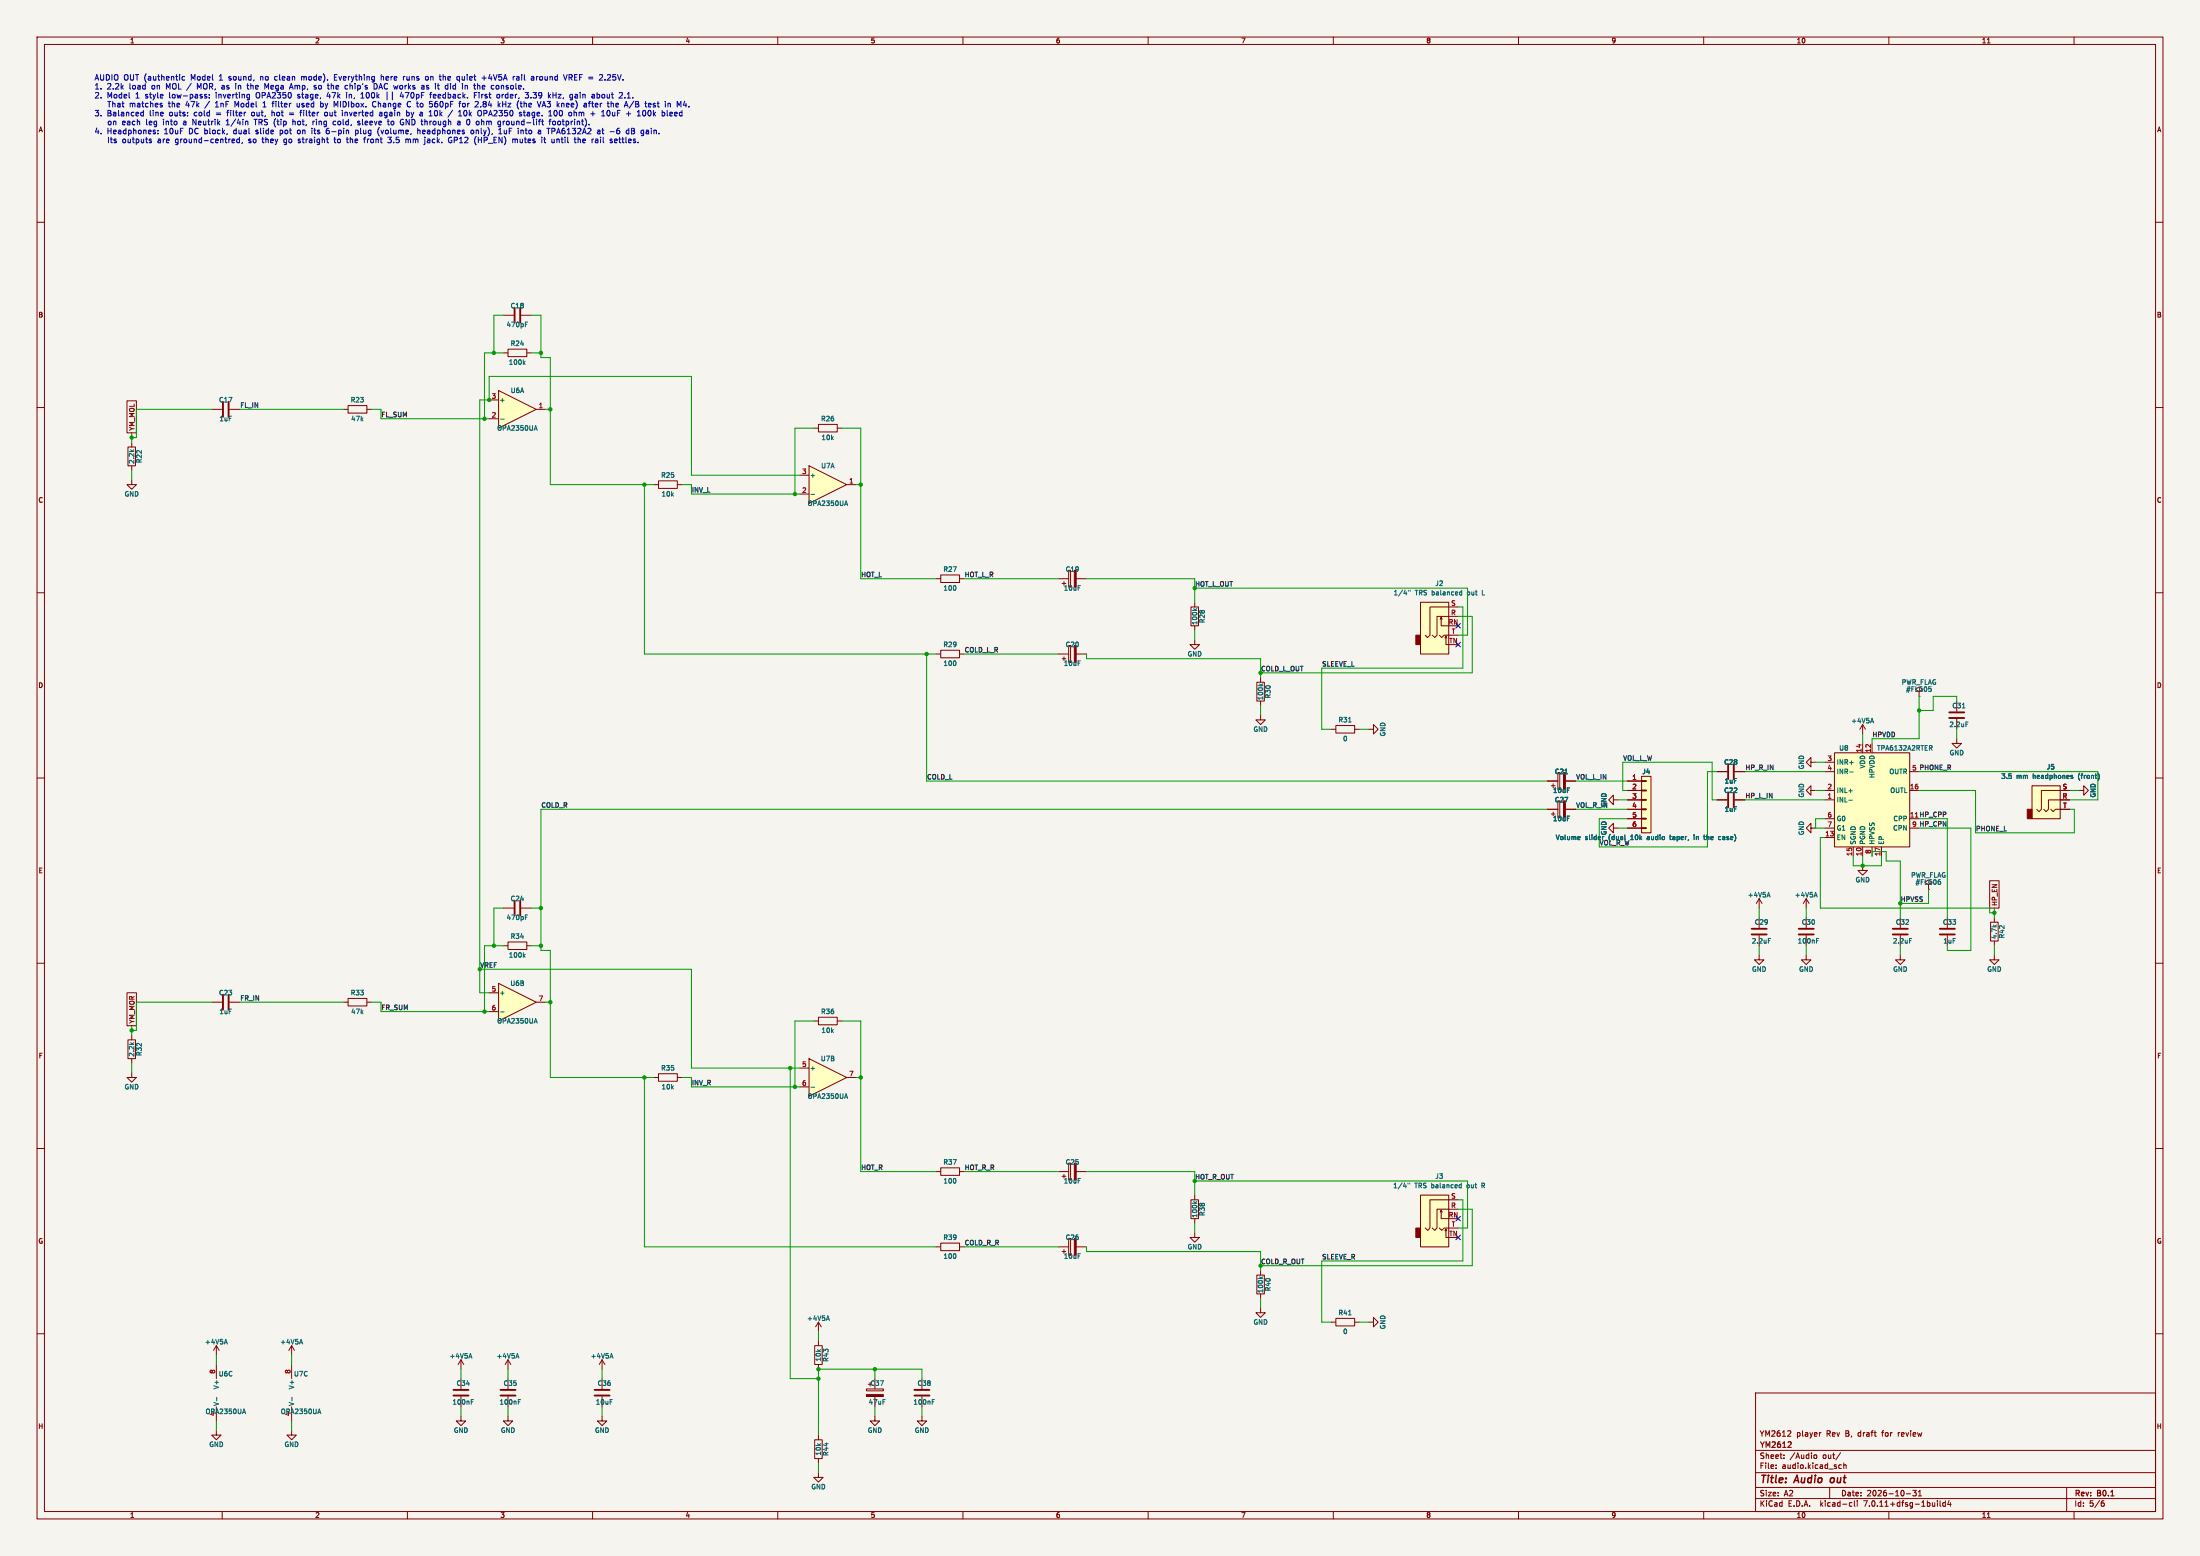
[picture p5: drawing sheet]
<svg xmlns="http://www.w3.org/2000/svg" width="594mm" height="420mm" viewBox="0 0 594 420" stroke-linecap="round" stroke-linejoin="round" font-family="sans-serif">
<path d="M0 0h594v420h-594z" fill="#f5f4ef" stroke="#f5f4ef" stroke-width=".27"/>
<g fill="none" stroke="#840000" stroke-width=".27">
<path d="M10 10h574v400h-574zM12 12h570v396h-570zM60 10v2M110 10v2M160 10v2M210 10v2M260 10v2M310 10v2M360 10v2M410 10v2M460 10v2M510 10v2"/>
<path d="M536.6 11.6h.7M560 10v2M10 60h2M582 60h2M10 110h2M582 110h2M10 160h2M582 160h2M10 210h2M582 210h2M10 260h2M475 247.7v2.7"/>
<path d="M475 252.5v2.8M582 260h2M10 310h2M582 310h2M10 360h2M474 376h108v32h-108zM582 360h2M474 397.5h108M474 391.5h108M479.5 396.2v.2M479.5 395.4v.2M481.7 393.5v.2"/>
<path d="M481.7 392.7v.2M483.4 386.2l.1 .6-.9 .9h.9M489.7 393l.3-.3 .5 .3-.1 .6-.4 .1-.3-.3M491.7 386.7h-.3M496.6 396.3h.6M496.6 395.4h.6M497 392.1l-1.3 1.9M497.8 395.5l.6-.1 .1 1M497.8 394.9v1.5M60 408v2M110 408v2M160 408v2"/>
<path d="M210 408v2M260 408v2M310 408v2M360 408v2M410 408v2M460 408v2M474 404.5h108M474 401.5h108M494 401.5v3M499.6 405.6h.4M500 406.5l-.4 .1M500.7 405.1v1.3l.2 .2"/>
<path d="M501.5 405.1v.1M501.5 405.6v1M510 408v2M514.7 403.2h1.2M516.5 402.3h.9l-.5 .5 .4 .2v.6l-.2 .2-.6-.2M518 403.8h.8M518 402.7l.4-.4v1.5M523.1 405.1v.1M523.1 405.6v1M523.8 405.1v1.3l.2 .2M525.2 405.6h-.4l-.3 .3 .2 .6h.5M525.2 405.1v1.5"/>
<path d="M526.2 405l-.3 1.1h.9M526.6 405.6v1M536.6 409.6h.7M558 401.5v6.5M560 408v2M567.6 405.6l.6 .3-.1 .5-.5 .2M568 405.1h-.4"/>
</g>
<path d="M494.4 399.1l-.2 .7 .3 .4" fill="none" stroke="#840000" stroke-width=".4"/>
<path d="M483.3 389.2l.3 .3v.3l-.9 .9h.9" fill="none" stroke="#840000" stroke-width=".3"/>
<path d="M472.9 252.2h4.1M472.9 250.7h4.1" fill="none" stroke="#840000" stroke-width=".51"/>
<path d="M477.5 253.3h.6" fill="none" stroke="#006464" stroke-width=".27"/>
<path d="M134.6 265.4l10.2 5.1-10.2 5.1z" fill="#ffffc2"/>
<path d="M132.1 268h2.5M132.1 273.1h2.5M134.6 265.4l10.2 5.1-10.2 5.1zM144.8 270.5h2.5M219.7 275.6h1.3M221 274.6h5.1v2h-5.1zM226.1 275.6h1.2" fill="none" stroke="#840000" stroke-width=".27"/>
<path d="M135.1 273.1h1M144.3 275.8h.6M144.6 274.9l.5 1.3" fill="none" stroke="#006464" stroke-width=".27"/>
<path d="M218.4 285.8l10.2 5-10.2 5.1z" fill="#ffffc2"/>
<g fill="none" stroke="#840000" stroke-width=".27">
<path d="M219.7 115.6h1.3M221 114.6h5.1v2h-5.1zM226.1 115.6h1.2M502.9 195.6v2.5M502.9 195.6l-.7 1.3M502.9 195.6l.8 1.3M518.2 186.7l1-.6-1-.7-1.1 .7 1.1 .6v1.3M518.2 188h.1M528.3 199.4v1.3h1.3l-1.3 1.2-1.3-1.2h1.3M528.3 189.2v2.8M528.3 194.1v2.8M488.9 205.7v-1.2l-1.2 1.2 1.2 1.3v-1.3h1.3"/>
<path d="M488.9 213.4v-1.3l-1.2 1.3 1.2 1.2v-1.2h1.3M492.8 215.9h2.5M492.8 213.4h2.5M492.8 205.7h2.5M492.8 208.3h2.5M495.3 203.2h20.3v25.4h-20.3zM502.9 200.7v2.5M505.5 200.7v2.5M515.6 213.4h2.6M515.6 208.3h2.6M548.6 212.1h7.7v8.9h-7.7zM553.7 218.4l.7 .7 .6-.7h3.8"/>
<path d="M558.8 215.9h-5.7v2.5l-.7 .7-.6-.7M558.8 213.4h-7.6v5l-.7 .7-.6-.7M561.3 213.4h1.3v-1.3l1.3 1.3-1.3 1.2v-1.2M488.9 223.5v-1.2l-1.2 1.2 1.2 1.3v-1.3h1.3M492.8 226.1h2.5M492.8 221h2.5M492.8 223.5h2.5M500.4 228.6v2.5M502.9 228.6v2.5M505.5 228.6v2.5M508 228.6v2.5M515.6 223.5h2.6"/>
<path d="M135.9 255.3h1.3M137.2 254.3h5v2h-5zM142.2 255.3h1.3M475 257.8v1.3h1.2l-1.2 1.3-1.3-1.3h1.3M487.7 257.8v1.3h1.2l-1.2 1.3-1.3-1.3h1.3M487.7 242.6l-.8 1.2M487.7 242.6v2.5M487.7 247.7v2.7M487.7 252.5v2.8M487.7 242.6l.7 1.2M35.6 279.4v1.3M57.1 270.5h2.8"/>
<path d="M62 270.5h2.8M34.5 280.7h2.1v5.1h-2.1zM35.6 289.6v1.2h1.2l-1.2 1.3-1.3-1.3h1.3M35.6 285.8v1.2M176.5 290.8h1.3M177.8 289.8h5.1v2h-5.1zM182.9 290.8h1.2M215.9 288.3h2.5M215.9 293.4h2.5M218.4 285.8l10.2 5-10.2 5.1zM228.6 290.8h2.5M162.6 367l-.8 1.3"/>
<path d="M162.6 367v2.6M162.6 367l.7 1.3"/>
</g>
<g fill="none" stroke="#006464" stroke-width=".27">
<path d="M505.2 194.8h.6M505.5 193.9l.4 1.2M521.4 186v.5M529.8 191.1h.8M530.8 194.9h.6M499.2 216h.9M499.4 208.4h1M521.2 201.9l.5 .6M521.5 201.3v.5M559.2 209.6l.5 .3-.4 .2M559.2 209.3h.4M566.5 208.7a1.49 1.49 0 0 1 0 1.9"/>
<path d="M141.4 257.9l.4 .5M141.8 257.5l-.5 .5M489.9 241.8h.6M490.2 240.9l.4 1.2M490.5 253.9h.4M490.5 253.3h.6M219 293.5h.9M228.1 296.1h.7M228.4 295.2l.5 1.3M164.8 366.2h.6M165.1 365.3l.4 1.3"/>
</g>
<path d="M526.3 193.8h4.1M526.3 192.3h4.1M485.6 252.2h4.1M485.6 250.7h4.1M60.2 268.5v4M61.7 268.5v4" fill="none" stroke="#840000" stroke-width=".51"/>
<g fill="#ffffc2" stroke="#ffffc2" stroke-width=".27">
<path d="M548.6 212.1h7.7v8.9h-7.7z"/>
<path d="M495.3 203.2h20.3v25.4h-20.3z"/>
</g>
<path d="M547.4 218.4h1.2v2.6h-1.2z" fill="#840000" stroke="#840000" stroke-width=".27"/>
<path d="M218.4 125.7l10.2 5.1-10.2 5.1z" fill="#ffffc2"/>
<g fill="none" stroke="#840000" stroke-width=".27">
<path d="M35.6 119.4v1.3M92.7 110.5h1.3M94 109.5h5.1v2h-5.1zM99.1 110.5h1.2M34.5 120.7h2.1v5h-2.1zM35.6 125.7v1.3M215.9 133.4h2.5M215.9 128.3h2.5M218.4 125.7l10.2 5.1-10.2 5.1zM228.6 130.8h2.5M252.7 156.2h1.3M254 155.2h5.1v2h-5.1z"/>
<path d="M259.1 156.2h1.2M285.7 156.2h2.8M286.8 157.5h1M287.3 157v1M288.5 153.9h.6v4.6h-.6zM290.6 156.2h2.8M252.7 176.5h1.3M254 175.5h5.1v2h-5.1zM259.1 176.5h1.2M285.7 176.5h2.8M286.8 177.8h1M287.3 177.3v1"/>
<path d="M288.5 174.2h.6v4.6h-.6zM290.6 176.5h2.8M321.6 163.8h2v5.1h-2zM322.6 172.7v1.3h1.2l-1.2 1.3-1.3-1.3h1.3M322.6 162.6v1.2M322.6 168.9v1.3M383.5 162.6h7.7v13.9h-7.7zM388.6 171.5l.7 .6 .6-.6h3.8M388.9 167.1l.2-.5v2.3h2.1M389.1 166.6l.3 .5M390.1 172.2l.3-.5v2.3h.8M390.4 171.7l.3 .5"/>
<path d="M393.7 166.4h-5.7v5.1l-.7 .6-.6-.6M393.7 163.8h-7.6v7.7l-.7 .6-.6-.6M339.3 184.2h2.1v5h-2.1zM340.4 193v1.3h1.2l-1.2 1.3-1.3-1.3h1.3M340.4 182.9v1.3M340.4 189.2v1.3M359.4 196.9h1.3M360.7 195.8h5.1v2.1h-5.1zM365.8 196.9h1.2M369.6 196.9h1.2v-1.3l1.3 1.3-1.3 1.2v-1.2M417.8 210.8h2.8M417.8 218.4h2.8"/>
<path d="M418.8 212.1h1.1M418.8 219.7h1.1M419.4 211.6v1M419.4 219.2v1M420.6 208.5h.5v4.6h-.5zM420.6 216.2h.5v4.5h-.5zM422.7 210.8h2.7M422.7 218.4h2.7M435.6 215.9v-1.3l-1.3 1.3 1.3 1.3v-1.3h1.3M439.4 210.8h3.8M439.4 213.4h3.8M439.4 215.9h3.8"/>
<path d="M439.4 218.4h3.8M443.2 218.3h1.3v.3h-1.3zM443.2 215.8h1.3v.2h-1.3zM443.2 213.2h1.3v.3h-1.3zM443.2 210.7h1.3v.2h-1.3zM443.2 209.6h2.6v15.2h-2.6zM463.5 215.9h2.8M463.5 208.3h2.8M468.4 215.9h2.8M468.4 208.3h2.8M435.6 223.5v-1.2l-1.3 1.2 1.3 1.3v-1.3h1.3M439.4 221h3.8"/>
<path d="M439.4 223.5h3.8M443.2 223.4h1.3v.2h-1.3zM443.2 220.9h1.3v.2h-1.3zM502.9 233.7v1.3h1.3l-1.3 1.2-1.3-1.2h1.3M520.7 238.8l1-.7-1-.6-1 .6 1 .7v1.2M475 242.6l-.8 1.2M475 242.6v2.5M475 242.6l.7 1.2M513.1 257.8v1.3h1.2l-1.2 1.3-1.3-1.3h1.3M513.1 247.7v2.7M513.1 252.5v2.8M520.7 240h.1"/>
<path d="M525.8 247.7v2.7M525.8 252.5v2.8M537.5 248.9h2v5.1h-2zM538.5 257.8v1.3h1.2l-1.2 1.3-1.3-1.3h1.3M538.5 247.7v1.2M538.5 254v1.3M252.7 316.2h1.3M254 315.2h5.1v2h-5.1zM259.1 316.2h1.2M285.7 316.2h2.8M286.8 317.5h1M287.3 317v1"/>
<path d="M288.5 313.9h.6v4.6h-.6zM290.6 316.2h2.8M252.7 336.6h1.3M254 335.5h5.1v2.1h-5.1zM259.1 336.6h1.2M285.7 336.6h2.8M286.8 337.8h1M287.3 337.3v1M288.5 334.3h.6v4.5h-.6zM290.6 336.6h2.8M321.6 323.9h2v5h-2zM322.6 332.7v1.3h1.2l-1.2 1.3-1.3-1.3h1.3"/>
<path d="M322.6 322.6v1.3M322.6 328.9v1.3M383.5 322.6h7.7v14h-7.7zM388.6 331.5l.7 .6 .6-.6h3.8M388.9 327.2l.2-.6v2.3h2.1M389.1 326.6l.3 .6M390.1 332.2l.3-.5v2.3h.8M390.4 331.7l.3 .5M393.7 326.4h-5.7v5.1l-.7 .6-.6-.6M393.7 323.9h-7.6v7.6l-.7 .6-.6-.6M221 356.9v2.5M221 356.9l-.8 1.2"/>
<path d="M221 356.9l.7 1.2M339.3 344.2h2.1v5.1h-2.1zM340.4 353.1v1.2h1.2l-1.2 1.3-1.3-1.3h1.3M340.4 342.9v1.3M340.4 349.3v1.2M359.4 356.9h1.3M360.7 355.9h5.1v2h-5.1zM365.8 356.9h1.2M369.6 356.9h1.2v-1.3l1.3 1.3-1.3 1.2v-1.2M162.6 372.1v2.8M162.6 376.9v2.8M220 363.2h2v5.1h-2z"/>
<path d="M221 362v1.2M221 368.3v1.3M233.9 374.9h4.6v.5h-4.6zM236.2 372.1v2.8M236.2 376.9v2.8M248.9 372.1v2.8M248.9 376.9v2.8M137.2 382.3v1.2h1.2l-1.2 1.3-1.3-1.3h1.3M162.6 382.3v1.2h1.2l-1.2 1.3-1.3-1.3h1.3M220 388.6h2v5.1h-2zM221 397.5v1.3h1.2l-1.2 1.3-1.3-1.3h1.3M221 387.4v1.2"/>
<path d="M221 393.7v1.3M236.2 382.3v1.2h1.3l-1.3 1.3-1.3-1.3h1.3M248.9 382.3v1.2h1.3l-1.3 1.3-1.3-1.3h1.3"/>
</g>
<g fill="none" stroke="#006464" stroke-width=".27">
<path d="M219 133.4h.9M228.1 136.1h.7M228.4 135.2l.5 1.3M380.3 159.3v.3M380.8 159.3v.3M394.3 159.8h.4M394.7 159.3v1.3M322.3 164.3l.5 .5M323.2 164.3l-.5 .3M379.1 160.2h.8M394.7 160.5l-.4 .1M340.1 184.6l.5 .5"/>
<path d="M340.9 184.6l-.4 .4M364.1 194.9h.7M422.5 208.9h.7M426.4 225.8l.2 .3-.6 .1M426.6 226.6h-.2M450.8 225.8h.4M450.9 225.4l.1 1.2M457.4 225.4v.1M457.4 225.8v.8M460 225.8h.4M460.1 225.4v1.1l.3 .1M464.1 225.9h.5"/>
<path d="M464.1 226.6h.5M477.2 241.8h.6M477.5 240.9l.4 1.2M515.6 253.3h.6M380.2 319.3v.3M380.6 319.3v.3M394.2 319.8h.3M394.5 319.3v1.3M322.3 324.3l.5 .5M323.2 324.3l-.5 .4M378.9 320.2h.8M394.5 320.6h-.3"/>
<path d="M223.2 356.1h.6M223.5 355.2l.4 1.2M340.1 344.6l.5 .5M340.9 344.6l-.4 .4M364.1 354.9h.7M251.7 378.4h.4M251.7 377.8h.6"/>
</g>
<path d="M466.6 206.2v4.1M466.6 213.9v4M468.1 206.2v4.1M468.1 213.9v4M511 252.2h4.1M511 250.7h4.1M523.7 252.2h4.1M523.7 250.7h4.1M160.5 376.7h4.1M160.5 375.2h4.1M246.9 376.7h4.1M246.9 375.2h4.1" fill="none" stroke="#840000" stroke-width=".51"/>
<g fill="#840000" stroke="#840000" stroke-width=".27">
<path d="M233.9 376.4h4.6v.5h-4.6z"/>
<path d="M382.3 331.5h1.2v2.5h-1.2z"/>
<path d="M290.1 334.3h.5v4.5h-.5z"/>
<path d="M290.1 313.9h.5v4.6h-.5z"/>
<path d="M290.1 153.9h.5v4.6h-.5z"/>
<path d="M290.1 174.2h.5v4.6h-.5z"/>
<path d="M422.1 208.5h.6v4.6h-.6z"/>
<path d="M422.1 216.2h.6v4.5h-.6z"/>
<path d="M382.3 171.5h1.2v2.5h-1.2z"/>
</g>
<g fill="#ffffc2" stroke="#ffffc2" stroke-width=".27">
<path d="M383.5 322.6h7.7v14h-7.7z"/>
<path d="M443.2 209.6h2.6v15.2h-2.6z"/>
<path d="M383.5 162.6h7.7v13.9h-7.7z"/>
</g>
<path d="M134.6 105.4l10.2 5.1-10.2 5.1z" fill="#ffffc2"/>
<g fill="none" stroke="#840000" stroke-width=".27">
<path d="M135.9 85.1h2.8M135.9 95.3h1.3M137.2 94.2h5v2.1h-5zM140.7 85.1h2.8M142.2 95.3h1.3M34.3 108.2h2.5v8.6h-2.5zM57.1 110.5h2.8M62 110.5h2.8M132.1 113h2.5M132.1 108h2.5M134.6 105.4l10.2 5.1-10.2 5.1zM144.8 110.5h2.5"/>
<path d="M35.6 129.5v1.3h1.2l-1.2 1.3-1.3-1.3h1.3M176.5 130.8h1.3M177.8 129.8h5.1v2h-5.1zM182.9 130.8h1.2M417.8 218.4h2.8M417.8 210.8h2.8M422.7 218.4h2.7M422.7 210.8h2.7M439.4 215.9h3.8M439.4 213.4h3.8M439.4 218.4h3.8M439.4 210.8h3.8"/>
<path d="M463.5 215.9h2.8M463.5 208.3h2.8M468.4 215.9h2.8M468.4 208.3h2.8M556.3 215.9h2.5M556.3 213.4h2.5M556.3 218.4h2.5M439.4 221h3.8M439.4 223.5h3.8M537.2 237.7h2.5v7.4h-2.5zM135.9 245.1h2.8M140.7 245.1h2.8"/>
<path d="M34.3 268h2.5v8.9h-2.5zM92.7 270.5h1.3M94 269.5h5.1v2h-5.1zM99.1 270.5h1.2M58.4 363.2l-.7 1.3M58.4 363.2v2.6M58.4 368.3v3.8M58.4 379.7v3.8M58.4 363.2l.8 1.3M78.7 363.2l-.7 1.3M78.7 363.2v2.6M78.7 368.3v3.8"/>
<path d="M78.7 379.7v3.8M78.7 363.2l.8 1.3M124.5 367v2.6M124.5 372.1v2.8M124.5 376.9v2.8M124.5 367l-.8 1.3M124.5 367l.7 1.3M137.2 367v2.6M137.2 372.1v2.8M137.2 376.9v2.8M137.2 367l-.8 1.3M137.2 367l.7 1.3"/>
<path d="M58.4 386.1v1.3h1.3l-1.3 1.2-1.3-1.2h1.3M78.7 386.1v1.3h1.3l-1.3 1.2-1.2-1.2h1.2M124.5 382.3v1.2h1.2l-1.2 1.3-1.3-1.3h1.3"/>
</g>
<g fill="none" stroke="#006464" stroke-width=".27">
<path d="M141.4 97.9l.4 .5M141.8 97.5l-.5 .5M141.8 87.5h.5M141.8 86.9h.7M135.1 113.1h1M144.3 115.8h.6M144.6 114.9l.5 1.2M422.5 208.9h.7M559.2 209.6l.5 .3-.4 .2M559.2 209.3h.4M566.5 208.7a1.49 1.49 0 0 1 0 1.9M426.4 225.8l.2 .3-.6 .1"/>
<path d="M426.6 226.6h-.2M450.8 225.8h.4M450.9 225.4l.1 1.2M457.4 225.4v.1M457.4 225.8v.8M460 225.8h.4M460.1 225.4v1.1l.3 .1M464.1 225.9h.5M464.1 226.6h.5M141.8 247.6h.5M141.8 247h.7M58.5 377.1v1"/>
<path d="M60.7 362.4h.6M61 361.5l.4 1.3M78.8 377.1v1M81 362.4h.6M81.3 361.5l.4 1.3M126.7 366.2h.6M127 365.3l.4 1.3M127.2 378.4h.5M127.2 377.8h.6M139.4 366.2h.6M139.7 365.3l.4 1.3M139.9 378.4h.5"/>
<path d="M139.9 377.8h.6M65.6 381.2h.6M65.9 380.3l.4 1.3M85.9 381.2h.6M86.2 380.3l.4 1.3"/>
</g>
<path d="M138.9 83.1v4M140.5 83.1v4M60.2 108.5v4M61.7 108.5v4M138.9 243.1v4M140.5 243.1v4M122.4 376.7h4.1M122.4 375.2h4.1M135.1 376.7h4.1M135.1 375.2h4.1" fill="none" stroke="#840000" stroke-width=".51"/>
<g fill="none" stroke="#0000c2" stroke-width=".27">
<path d="M38.1 31.2h.6M38.1 30.4h.6M38.7 29.8v1.5M40.9 38.1v.4M41.8 35.6l.2 .2-.2 .3M42.6 35.3h.1M42.6 36v.1M42.6 35.2v.1M42.7 35.3h-.1M49.6 33.2v.4M49.9 20.7l-.5-.1-.3 .3 .2 .7h.6M52.1 33.7v-1.5l.8 1.5"/>
<path d="M55.3 25.9l.5 .1 .1 .2-.3 .3-.4-.1M55.4 25.5h-.1M55.6 25.5h.2M56.5 26.3v.2M56.5 25.5v.2M56.6 27.3l-1.3 1.9M58.1 28.9h.9M61.1 33.7h.8M61.4 32.4l-.3 .2M61.5 32.2v1.5M63.1 37.5l.3 .4-.8 .1M63.3 38.5h-.2"/>
<path d="M63.6 23v1M63.9 28.5l-.5-1.1v1.5M64.6 37v1.5M64.6 37.6l-.4-.1-.3 .3 .2 .7h.5M65.4 38.5l-.1 .3M66.9 22.5v1.3l.3 .2M66.9 25.5h.5M67.1 38.5h.2M67.2 37.6v.4M67.4 26.4l-.5 .1M67.4 25.5v1.2l-.3 .3M68 30.4v.8"/>
<path d="M69 32.2v1.5M70.7 37.5h.6M70.9 37v1.3l.2 .2M71 28.9h.9M71.3 27.6l-.3 .2M71.4 27.4v1.5M72.5 22.5l-.5 1.1-.5-1.1v1.5M73.4 29.8v1.5M73.4 27.9h.6M73.6 30.3l-.2 .1M74.2 20.8v.7M75.6 35.1v1.5"/>
<path d="M75.6 36.1h.2M76.7 39h.4M76.8 37.6l-.2 .7 .6 .2M78.1 30.5h1.2M78.1 30.9h1.2M78.1 24l.5-1.5 .5 1.5M78.3 23.6h.7M79.1 32.9l.5-.1 .1 .9M79.1 32.2v1.5M80.2 27.9l.1 .9 .6-.1M80.4 26.4l.1 .1M80.4 25.5v.4"/>
<path d="M80.6 37.6h.5M80.6 38l.5 .1M80.6 35.1l-.3 .3v.4l.3 .3M80.9 27.9v1M80.9 30.3h.6M81.1 38.5h-.5M81.1 30v1.3M81.4 20.6v1M81.6 20.6l-.2 .2M84.2 35.1v1M84.9 32.7l-.4 .3M85 23.5l.4 .1v.2l-.5 .2"/>
<path d="M85.4 32.7v1M87.2 28v.7l-.5 .2M87.7 30.4v.8l.2 .1 .5-.1M88.1 35.3v.7l.5 .1M88.2 35.3l-.1 .2M88.6 22.5v1.3M88.6 24.9l-.3 1.1h.9M89.4 22.5v1.5M89.5 23.1l-.1 .1M90.1 33.6h.5M90.1 32.8h.5M90.3 20.8h.5"/>
<path d="M90.4 37v1.3l.3 .2M90.7 28.5l.5-1.1v1.5M91 20.1h-.7v1.5h.7M93.1 30.3v1M93.4 30.3l-.3 .1M93.6 25.5v1M93.9 24h-.5M93.9 38.5h.2M96 35.1v1.5M96.1 35.1l-.1 .1M96.4 35.1l.3 .3M96.6 33.1l.5 .2 .1 .2-.2 .2-.4-.1"/>
<path d="M96.6 32.8h.5M96.7 35.8l-.3 .3h-.4M97.4 26.5h.9M97.9 25v1.5M97.9 32.2v1.4M99.2 37.5v1M99.3 37.7l-.1 .1M101 22.5v1.5a.78 .78 0 0 0 .8-.3 .78 .78 0 0 0-.1-.9M101.5 28.7l-.6 .1M102.1 34.8a1.75 1.75 0 0 0 .3 1.9M102.8 22.5l-.5 1.5M102.9 20.1v1.5"/>
<path d="M103.1 30.4v.9M103.1 30.7l-.7 .2 .2 .4 .5-.1M103.5 20.7l-.6 .1M104.5 24.8v2.2M105.4 37.6l.2 .3v.5l-.8 .1M105.6 32.9v.7h.6M108.4 24.9l-.3 1.1h.9M108.8 25.5v1M108.9 20.6v1M109.4 20.6l-.5 .3M109.6 33.7v-1.5l.9 1.5M110.1 37.6l.1 .2"/>
<path d="M110.2 37.8v.7M110.3 37.6l-.1 .2M110.4 30.4v.8h-.6M110.8 37.6l.1 .9M110.9 28.7l-.5 .2M112.8 34.6v1.5M113.4 35.2v.9M114.9 20.9l.2-.3 .5 .3-.1 .7h-.4l-.2-.3M115.1 24h.5M115.4 38.5h.7M115.6 23l-.5 .3 .1 .2h.4M116 37.6l.1 .2"/>
<path d="M116 25.5h.6M116.1 37.9l-.7 .1M116.2 25.2v1.3M116.3 29.8v1.5M117.2 25.5l-.2 .2v.5l.2 .3M117.5 29.9l-.2 .5 .2 .8M117.6 27.5l-.2 1.1 .5 .3M117.7 25.8l-.7 .2M117.9 28l-.5 .2M118.3 22.5v1.3M118.8 20.1v1.3M119.6 20.1v1.5"/>
<path d="M119.7 20.7l-.1 .1M121.7 37.9h.3v.5l-.4 .1M122.2 29.7l-1.3 2M122.6 37v1.5M122.6 37.8h.6M123.6 20.6l.5 .1M123.7 32.7l.4 .1 .1 .9M124.1 21.6h-.5M124.1 20.6v1.5M124.2 33.6l-.5 .1M124.2 33.1h-.5M124.9 28l.5-.1 .2 .3-.1 .6-.6-.1"/>
<path d="M125.7 29.8a.8 .8 0 0 0-.5 .7 .8 .8 0 0 0 .5 .8M127.2 35.3l.2-.2 .5 .2-.1 .8-.6-.1zM128.1 25.7h.5M128.1 25v1.5M129.1 37.8h.9M129.8 28.7v.2M130.1 21.1h1.2M130.6 32.8v.9M130.6 29.8v1.5M130.6 30.6h.6M130.7 20.5v1.1M134.4 23l.3 .3v.5l-.3 .2"/>
<path d="M134.4 25.5l.5 .2v.6l-.5 .2M134.6 36.1h.9M134.9 34.8l-.3 .3M135.1 34.6v1.5M135.7 28.1h.9M136.1 32.7h.2M136.6 27.4v1.5M136.9 32.8l-.2 .2 .2 .6M139.3 37.5l.4 .3v.7M139.5 20.7h.6M140.1 21l-.7 .3 .2 .3h.5M141.2 35.2l.1 .9"/>
<path d="M141.3 30.3h.6M141.5 29.8v1.3l.4 .2M141.7 27.9l-.1 .1M141.9 27.9l.2 .1M142.4 30.8v.4M142.7 25l-.5 .5 .4 .2 .1 .5-.3 .3h-.4M143.4 26.3v.2M143.9 20.6l.2 .2v.8M144.1 21.6h-.1M144.1 21l-.1 .1M144.9 20.6v1M145.1 20.6l-.2 .3"/>
<path d="M146.5 28.5h.7M146.8 37.5h.6M146.9 27.4l.5 1.5M147.2 38.5h.2M147.6 34.6h.9M147.7 28.7l.1 .1M148.1 34.6v1.5M148.4 32.4v1.3M149 35.4h.6M149.3 25.7h.8M149.3 25v1.5M149.4 32.8l.3-.1 .3 .3v.4l-.3 .3-.5-.3z"/>
<path d="M149.6 34.6h-.6v1.5M149.6 30.4v.6l.3 .3 .4-.1 .1-.8M150.6 37.5l.4 .3v.7M151.1 32.7l-.5 .3v.6l.5 .1M153.1 20.1l-.5 1.5M153.6 20.9h.6M154 20.9l.5 .7M154.2 20.1h-.6v1.5M155.6 30.4v.9M155.7 25.5h-.4M155.8 25.9l-.6 .2 .1 .3 .5 .1M156.1 37.6h.5l.1 .9"/>
<path d="M157.6 37.5l-.2 .3v.5l.2 .2M158.1 37.9l-.7 .1M159.9 27.4v1.3l.4 .2M161.2 26.4h.6M161.2 25.5h.6M161.2 25v1.5M162.1 37v.2M162.1 37.5v1M162.5 35.1h.6M162.7 34.6v1.3l.4 .2M162.9 29.8v1.5M163.4 21.5v.1"/>
<path d="M164.6 29.9l.1 .8-.2 .5M164.7 35.6h1.2M164.8 20.8l-.9 .8h1M166.1 37.5l.5 .1v.3l-.7 .1M166.3 28.4l.7-.2-.1-.2-.4-.1-.2 .2 .1 .7h.5M166.6 38.5h-.5M166.8 34.7l-.3 .6v.5l.3 .3M166.8 35.2l-.3 .3M167.1 37.5h.5M167.3 37v1.3l.2 .2M168.7 26.3v.2M170.5 35.3h.5"/>
<path d="M171 35.3l.3-.2-.1-.3-.7-.2v1.5h.6l.3-.3M171 35.3l.4 .3M171.6 27.4v1.5h.6M171.6 28.1h.5M172.5 29.8v1.5M175.1 29.9l-.2 .8 .4 .6M176.6 28.4l.3 .1 .1 .2-.5 .2M176.6 27.9l.3 .1M177.4 27.9h.6M180.9 31.2h.6M180.9 30.4l.5-.1 .2 .4-.7 .1M183.4 28.5l-.5-1.1v1.5"/>
<path d="M186 28.7v.2"/>
</g>
<g fill="none" stroke="#009600" stroke-width=".27">
<path d="M135.9 95.3h-5.1v17.7M135.9 85.1h-2.6v10.2M143.5 85.1h2.5v11.4h2.6v34.3h27.9M143.5 95.3h2.5M35.6 116.8v2.6M57.1 110.5h-20.3v7.6h-1.2M64.8 110.5h27.9M100.3 110.5h2.6v2.5h29.2M147.3 110.5h1.3M219.7 115.6h-5.1v17.8M227.3 115.6h5.1v40.6h20.3M35.6 127v2.5"/>
<path d="M174 130.8v45.7h78.7M184.1 130.8h2.6v2.6h29.2M215.9 128.3h-29.2v-26.7h-54.6v6.4h-2.6v160h2.6M231.1 130.8h1.3M260.3 156.2h25.4M293.4 156.2h29.2v6.4M322.6 158.8h73.6v12.7h-2.5M250.2 176.5v34.3h167.6M260.3 176.5h25.4M293.4 176.5v1.3h47v5.1M322.6 170.2v2.5M393.7 163.8h1.3v16.5h-38.1v16.6h2.5"/>
<path d="M393.7 166.4h3.8v15.2h-57.1M340.4 190.5v2.5M367 196.9h2.6M502.9 198.1v2.6M518.2 188v11.4h-12.7v1.3M528.3 189.2v-1.2h-6.3v3.8h-3.8M528.3 196.9v2.5M417.8 218.4h-271.8v38.1h2.6v34.3h27.9M425.4 218.4h14M425.4 210.8h14M436.9 215.9h2.5M439.4 213.4h-1.3v-7.7h24.2v10.2h1.2"/>
<path d="M463.5 208.3h-2.5v20.3h-29.2v-7.6h7.6M471.2 215.9h21.6M471.2 208.3h21.6M490.2 213.4h2.6M490.2 205.7h2.6M518.2 213.4h15.2v11.4h26.7v-6.4h-1.3M518.2 208.3h48.2v7.6h-7.6M558.8 213.4h2.5M436.9 223.5h2.5M492.8 226.1h-1.3v19h45.7v1.3h1.3M492.8 221h-2.6v2.5h2.6M500.4 231.1v2.6h7.6v-2.6"/>
<path d="M502.9 231.1v2.6M505.5 231.1v-1.2h3.8v2.5h3.8v15.3M518.2 221h7.6v26.7M518.2 223.5h13.9v33h-6.3v-1.2M135.9 245.1h-2.6v10.2M135.9 255.3h-5.1v17.8M143.5 245.1h2.5M143.5 255.3h2.5M475 245.1v2.6M475 255.3v2.5M487.7 245.1v2.6M487.7 255.3v2.5"/>
<path d="M513.1 255.3v2.5M520.7 240v3.8h-7.6M538.5 245.1v2.6M538.5 255.3v2.5M35.6 276.9v2.5M57.1 270.5h-20.3v7.6h-1.2M64.8 270.5h27.9M100.3 270.5h2.6v2.6h29.2M129.5 261.6h57.2v26.7h29.2M147.3 270.5h1.3M219.7 275.6h-5.1v17.8M227.3 275.6h5.1v40.6h20.3"/>
<path d="M35.6 287v2.6M174 290.8v45.8h78.7M184.1 290.8h2.6v2.6h29.2M213.4 288.3v83.8h7.6M231.1 290.8h1.3M260.3 316.2h25.4M293.4 316.2h29.2v6.4M322.6 318.8h73.6v12.7h-2.5M260.3 336.6h25.4M293.4 336.6v1.2h47v5.1M322.6 330.2v2.5M393.7 323.9h1.3v16.5h-38.1v16.5h2.5"/>
<path d="M393.7 326.4h3.8v15.2h-57.1M221 359.4v2.6M340.4 350.5v2.6M367 356.9h2.6M58.4 365.8v2.5M78.7 365.8v2.5M124.5 369.6v2.5M124.5 379.7v2.6M137.2 369.6v2.5M137.2 379.7v2.6M162.6 369.6v2.5M162.6 379.7v2.6"/>
<path d="M236.2 369.6v2.5M236.2 379.7v2.6M248.9 372.1v-2.5h-27.9v17.8M248.9 379.7v2.6M58.4 383.5v2.6M78.7 383.5v2.6M221 395v2.5"/>
</g>
<path d="M393.1 168.3l1.2 1.2M393.1 173.4l1.2 1.2M394.3 168.3l-1.2 1.2M394.3 173.4l-1.2 1.2M393.1 328.3l1.2 1.2M393.1 333.4l1.2 1.2M394.3 328.3l-1.2 1.2M394.3 333.4l-1.2 1.2" fill="none" stroke="#000084" stroke-width=".27"/>
<g fill="#009600" stroke="#009600" stroke-width=".27">
<circle cx="133.3" cy="95.3" r=".46"/>
<circle cx="146" cy="95.3" r=".46"/>
<circle cx="130.8" cy="113" r=".46"/>
<circle cx="132.1" cy="108" r=".46"/>
<circle cx="35.6" cy="118.1" r=".46"/>
<circle cx="35.6" cy="278.1" r=".46"/>
<circle cx="146" cy="245.1" r=".46"/>
<circle cx="146" cy="255.3" r=".46"/>
<circle cx="133.3" cy="255.3" r=".46"/>
<circle cx="130.8" cy="273.1" r=".46"/>
<circle cx="129.5" cy="261.6" r=".46"/>
<circle cx="148.6" cy="110.5" r=".46"/>
<circle cx="174" cy="130.8" r=".46"/>
<circle cx="232.4" cy="130.8" r=".46"/>
<circle cx="214.6" cy="133.4" r=".46"/>
<circle cx="221" cy="372.1" r=".46"/>
<circle cx="232.4" cy="290.8" r=".46"/>
<circle cx="236.2" cy="369.6" r=".46"/>
<circle cx="221" cy="369.6" r=".46"/>
<circle cx="174" cy="290.8" r=".46"/>
<circle cx="148.6" cy="270.5" r=".46"/>
<circle cx="214.6" cy="293.4" r=".46"/>
<circle cx="213.4" cy="288.3" r=".46"/>
<circle cx="518.2" cy="191.8" r=".46"/>
<circle cx="513.1" cy="243.8" r=".46"/>
<circle cx="502.9" cy="233.7" r=".46"/>
<circle cx="538.5" cy="246.4" r=".46"/>
<circle cx="250.2" cy="176.5" r=".46"/>
</g>
<g font-size="2.8" fill="#840000">
<text x="475" y="400.9">Title:</text>
<text x="484.7" y="400.9">Audio</text>
<text x="495.1" y="400.9">out</text>
</g>
<g font-size="2.1" fill="#0000c2">
<text x="25.4" y="22">AUDIO OUT (authentic</text>
<text x="51.7" y="22">Model</text>
<text x="59.5" y="22">1</text>
<text x="62.2" y="22">sound,</text>
<text x="70.8" y="22">no</text>
<text x="74.9" y="22">clean</text>
<text x="82.2" y="22">mode).</text>
<text x="91.2" y="22">Everything</text>
<text x="104" y="22">here</text>
<text x="110.2" y="22">runs</text>
<text x="116.4" y="22">on</text>
<text x="120.4" y="22">the</text>
<text x="125.2" y="22">quiet</text>
<text x="132" y="22">+4V5A</text>
<text x="140.6" y="22">rail</text>
<text x="145.7" y="22">around</text>
<text x="154.7" y="22">VREF =</text>
<text x="164.6" y="22">2.25V.</text>
<text x="25.4" y="24.4">1.</text>
<text x="25.4" y="26.9">2.</text>
<text x="28.8" y="24.4">2.2k</text>
<text x="28.8" y="26.9">Model</text>
<text x="29.3" y="29.3">That</text>
<text x="34.9" y="24.4">load</text>
<text x="35.3" y="29.3">matches</text>
<text x="36.6" y="26.9">1</text>
<text x="39.4" y="26.9">style</text>
<text x="41.1" y="24.4">on</text>
<text x="45.1" y="24.4">MOL /</text>
<text x="46" y="26.9">low-pass:</text>
<text x="46" y="29.3">the</text>
<text x="50.8" y="29.3">47k</text>
<text x="53.8" y="24.4">MOR, as</text>
<text x="58.7" y="26.9">inverting</text>
<text x="59" y="29.3">1nF</text>
<text x="64.4" y="29.3">Model</text>
<text x="64.4" y="24.4">in</text>
<text x="67.8" y="24.4">the</text>
<text x="69.7" y="26.9">OPA2350</text>
<text x="72.2" y="29.3">1</text>
<text x="72.6" y="24.4">Mega</text>
<text x="74.9" y="29.3">filter</text>
<text x="79.6" y="24.4">Amp,</text>
<text x="81.1" y="26.9">stage,</text>
<text x="81.6" y="29.3">used</text>
<text x="86.3" y="24.4">so</text>
<text x="88.2" y="29.3">by</text>
<text x="89.2" y="26.9">47k</text>
<text x="90.2" y="24.4">the</text>
<text x="92" y="29.3">MIDIbox.</text>
<text x="94.5" y="26.9">in,</text>
<text x="95" y="24.4">chip's</text>
<text x="98.6" y="26.9">100k</text>
<text x="102.5" y="29.3">Change</text>
<text x="102.9" y="24.4">DAC works</text>
<text x="105.4" y="26.9">||</text>
<text x="109.6" y="26.9">470pF</text>
<text x="112.1" y="29.3">C to</text>
<text x="116.1" y="24.4">as</text>
<text x="117.8" y="26.9">feedback.</text>
<text x="118.4" y="29.3">560pF</text>
<text x="119.9" y="24.4">it</text>
<text x="122.8" y="24.4">did</text>
<text x="126.6" y="29.3">for</text>
<text x="127.5" y="24.4">in</text>
<text x="129.8" y="26.9">First</text>
<text x="130.9" y="24.4">the</text>
<text x="131" y="29.3">2.84</text>
<text x="135.7" y="24.4">console.</text>
<text x="136.1" y="26.9">order,</text>
<text x="137.3" y="29.3">kHz</text>
<text x="142.6" y="29.3">(the</text>
<text x="144" y="26.9">3.39</text>
<text x="148.4" y="29.3">VA3 knee)</text>
<text x="150.3" y="26.9">kHz,</text>
<text x="156.3" y="26.9">gain</text>
<text x="161.2" y="29.3">after</text>
<text x="162.4" y="26.9">about</text>
<text x="167.8" y="29.3">the</text>
<text x="170" y="26.9">2.1.</text>
<text x="172.6" y="29.3">A/B</text>
<text x="178.2" y="29.3">test</text>
<text x="183.7" y="29.3">in</text>
<text x="25.4" y="31.7">3.</text>
<text x="28.8" y="31.7">Balanced</text>
<text x="29.3" y="34.1">on</text>
<text x="33.3" y="34.1">each</text>
<text x="39.9" y="34.1">leg</text>
<text x="40.4" y="31.7">line</text>
<text x="44.6" y="34.1">into</text>
<text x="45.9" y="31.7">outs:</text>
<text x="50.2" y="34.1">a</text>
<text x="52.7" y="31.7">cold</text>
<text x="52.9" y="34.1">Neutrik</text>
<text x="58.8" y="31.7">=</text>
<text x="61.9" y="31.7">filter</text>
<text x="62.1" y="34.1">1/4in</text>
<text x="68.6" y="31.7">out,</text>
<text x="69.9" y="34.1">TRS (tip</text>
<text x="74.2" y="31.7">hot</text>
<text x="80.5" y="34.1">hot,</text>
<text x="82.3" y="31.7">filter</text>
<text x="86.1" y="34.1">ring</text>
<text x="89" y="31.7">out</text>
<text x="91.7" y="34.1">cold,</text>
<text x="93.9" y="31.7">inverted</text>
<text x="98.5" y="34.1">sleeve</text>
<text x="104.1" y="31.7">again</text>
<text x="106.8" y="34.1">to</text>
<text x="110.4" y="34.1">GND through</text>
<text x="111.5" y="31.7">by</text>
<text x="115.3" y="31.7">a</text>
<text x="118" y="31.7">10k</text>
<text x="123.4" y="31.7">/</text>
<text x="126.1" y="34.1">a</text>
<text x="126.2" y="31.7">10k</text>
<text x="128.8" y="34.1">0</text>
<text x="131.5" y="34.1">ohm</text>
<text x="131.6" y="31.7">OPA2350</text>
<text x="137.5" y="34.1">ground-lift</text>
<text x="143" y="31.7">stage.</text>
<text x="151.1" y="31.7">100</text>
<text x="151.6" y="34.1">footprint).</text>
<text x="156.6" y="31.7">ohm</text>
<text x="162.7" y="31.7">+</text>
<text x="165.8" y="31.7">10uF</text>
<text x="172.6" y="31.7">+</text>
<text x="175.8" y="31.7">100k</text>
<text x="182.6" y="31.7">bleed</text>
<text x="25.4" y="36.5">4.</text>
<text x="28.8" y="36.5">Headphones:</text>
<text x="29.3" y="38.9">Its</text>
<text x="33.4" y="38.9">outputs</text>
<text x="43" y="38.9">are</text>
<text x="44.4" y="36.5">10uF</text>
<text x="47.9" y="38.9">ground-centred,</text>
<text x="51.2" y="36.5">DC block,</text>
<text x="63.5" y="36.5">dual</text>
<text x="67.9" y="38.9">so</text>
<text x="69.6" y="36.5">slide</text>
<text x="71.7" y="38.9">they</text>
<text x="76.3" y="36.5">pot</text>
<text x="77.7" y="38.9">go</text>
<text x="81.2" y="36.5">on</text>
<text x="81.7" y="38.9">straight</text>
<text x="85.2" y="36.5">its</text>
<text x="89.3" y="36.5">6-pin</text>
<text x="91.6" y="38.9">to</text>
<text x="95.1" y="38.9">the</text>
<text x="97.3" y="36.5">plug</text>
<text x="99.9" y="38.9">front</text>
<text x="103.4" y="36.5">(volume,</text>
<text x="106.6" y="38.9">3.5</text>
<text x="111.5" y="38.9">mm</text>
<text x="114.4" y="36.5">headphones</text>
<text x="116.8" y="38.9">jack.</text>
<text x="123.4" y="38.9">GP12</text>
<text x="129" y="36.5">only),</text>
<text x="130.5" y="38.9">(HP_EN)</text>
<text x="136.6" y="36.5">1uF</text>
<text x="141" y="38.9">mutes</text>
<text x="142" y="36.5">into</text>
<text x="149" y="38.9">it</text>
<text x="150.2" y="36.5">TPA6132A2</text>
<text x="151.8" y="38.9">until</text>
<text x="158.2" y="38.9">the</text>
<text x="163" y="38.9">rail</text>
<text x="167.4" y="36.5">-6</text>
<text x="168.1" y="38.9">settles.</text>
<text x="172" y="36.5">dB</text>
<text x="176.1" y="36.5">gain.</text>
</g>
<g font-size="2.1" fill="#840000">
<text x="475" y="388">YM2612</text>
<text x="485" y="388">player</text>
<text x="493.2" y="388">Rev</text>
<text x="498.4" y="388">B,</text>
<text x="501.9" y="388">draft</text>
<text x="508.6" y="388">for</text>
<text x="513" y="388">review</text>
<text x="475" y="394">Sheet:</text>
<text x="475" y="391.2">YM2612</text>
<text x="483.2" y="394">/Audio</text>
<text x="492.2" y="394">out/</text>
<text x="475" y="396.7">File:</text>
<text x="481.1" y="396.7">audio.kicad_sch</text>
<text x="475" y="406.9">KiCad</text>
<text x="475" y="404.1">Size:</text>
<text x="481.7" y="404.1">A2</text>
<text x="482.7" y="406.9">E.D.A.</text>
<text x="491.6" y="406.9">kicad-cli</text>
<text x="497" y="404.1">Date:</text>
<text x="503.5" y="406.9">7.0.11+dfsg-1build4</text>
<text x="504" y="404.1">2026-10-31</text>
<text x="560" y="404.3">Rev:</text>
<text x="560" y="406.9">Id:</text>
<text x="564.1" y="406.9">5/6</text>
<text x="566.4" y="404.3">B0.1</text>
</g>
<g font-size="1.8" fill="#840000">
<text x="35" y="11.9">1</text>
<text x="85" y="11.9">2</text>
<text x="135" y="11.9">3</text>
<text x="185" y="11.9">4</text>
<text x="235" y="11.9">5</text>
<text x="285" y="11.9">6</text>
<text x="335" y="11.9">7</text>
<text x="385" y="11.9">8</text>
<text x="435" y="11.9">9</text>
<text x="485" y="11.9">10</text>
<text x="535" y="11.9">11</text>
<text x="10.3" y="35.9">A</text>
<text x="582.3" y="35.9">A</text>
<text x="10.3" y="85.9">B</text>
<text x="582.3" y="85.9">B</text>
<text x="36.5" y="116.4" transform="rotate(-90 36.5 116.4)">YM_MOL</text>
<text x="10.3" y="135.9">C</text>
<text x="582.3" y="135.9">C</text>
<text x="10.3" y="185.9">D</text>
<text x="582.3" y="185.9">D</text>
<text x="10.3" y="235.9">E</text>
<text x="582.3" y="235.9">E</text>
<text x="539.4" y="244.6" transform="rotate(-90 539.4 244.6)">HP_EN</text>
<text x="36.5" y="276.4" transform="rotate(-90 36.5 276.4)">YM_MOR</text>
<text x="10.3" y="285.9">F</text>
<text x="582.3" y="285.9">F</text>
<text x="10.3" y="335.9">G</text>
<text x="582.3" y="335.9">G</text>
<text x="10.2" y="385.9">H</text>
<text x="582.2" y="385.9">H</text>
<text x="35" y="409.9">1</text>
<text x="85" y="409.9">2</text>
<text x="135" y="409.9">3</text>
<text x="185" y="409.9">4</text>
<text x="235" y="409.9">5</text>
<text x="285" y="409.9">6</text>
<text x="335" y="409.9">7</text>
<text x="385" y="409.9">8</text>
<text x="435" y="409.9">9</text>
<text x="485" y="409.9">10</text>
<text x="535" y="409.9">11</text>
</g>
<g font-size="1.8" fill="#006464">
<text x="137.8" y="83.4">C18</text>
<text x="136.7" y="88.5">470pF</text>
<text x="137.8" y="93.6">R24</text>
<text x="137.3" y="98.7">100k</text>
<text x="137.8" y="106.3">U6A</text>
<text x="59" y="108.8">C17</text>
<text x="59.1" y="113.9">1uF</text>
<text x="94.6" y="108.8">R23</text>
<text x="94.7" y="113.9">47k</text>
<text x="134.7" y="108.8">+</text>
<text x="221.6" y="113.9">R26</text>
<text x="134.1" y="116.4">OPA2350UA</text>
<text x="221.7" y="119">10k</text>
<text x="36.4" y="125.3" transform="rotate(-90 36.4 125.3)">2.2k</text>
<text x="38.5" y="125.1" transform="rotate(-90 38.5 125.1)">R22</text>
<text x="178.4" y="129.1">R25</text>
<text x="218.6" y="129.1">+</text>
<text x="221.6" y="126.6">U7A</text>
<text x="33.5" y="134.2">GND</text>
<text x="178.5" y="134.2">10k</text>
<text x="217.9" y="136.8">OPA2350UA</text>
<text x="254.6" y="154.5">R27</text>
<text x="287.6" y="154.5">C19</text>
<text x="254.6" y="159.6">100</text>
<text x="287.1" y="159.6">10uF</text>
<text x="376.2" y="160.9">1/4&quot;</text>
<text x="382.1" y="160.9">TRS balanced</text>
<text x="387.4" y="158.3">J2</text>
<text x="396.4" y="160.9">out</text>
<text x="400.6" y="160.9">L</text>
<text x="323.4" y="168.8" transform="rotate(-90 323.4 168.8)">100k</text>
<text x="325.5" y="168.3" transform="rotate(-90 325.5 168.3)">R28</text>
<text x="254.6" y="174.9">R29</text>
<text x="254.6" y="179.9">100</text>
<text x="287.1" y="179.9">10uF</text>
<text x="287.6" y="174.9">C20</text>
<text x="320.5" y="177.4">GND</text>
<text x="513.3" y="185">PWR_FLAG</text>
<text x="341.2" y="189.1" transform="rotate(-90 341.2 189.1)">100k</text>
<text x="343.3" y="188.6" transform="rotate(-90 343.3 188.6)">R30</text>
<text x="514.5" y="186.9">#FLG05</text>
<text x="527" y="191.4">C31</text>
<text x="338.3" y="197.7">GND</text>
<text x="361.3" y="195.2">R31</text>
<text x="499.7" y="195.4">+4V5A</text>
<text x="526.2" y="196.4">2.2uF</text>
<text x="362.5" y="200.3">0</text>
<text x="374.2" y="198.9" transform="rotate(-90 374.2 198.9)">GND</text>
<text x="496.5" y="202.8">U8</text>
<text x="506.7" y="202.8">TPA6132A2RTER</text>
<text x="419.7" y="209.1">C21</text>
<text x="443.3" y="209.1">J4</text>
<text x="465.4" y="206.6">C28</text>
<text x="487.3" y="207.8" transform="rotate(-90 487.3 207.8)">GND</text>
<text x="495.8" y="206.6">INR+</text>
<text x="495.8" y="209.1">INR-</text>
<text x="503.8" y="207.5" transform="rotate(-90 503.8 207.5)">VDD</text>
<text x="510" y="209.1">OUTR</text>
<text x="526.3" y="204.1">GND</text>
<text x="552.5" y="207.9">J5</text>
<text x="419.2" y="214.2">10uF</text>
<text x="465.4" y="214.2">C22</text>
<text x="465.5" y="211.7">1uF</text>
<text x="487.3" y="215.4" transform="rotate(-90 487.3 215.4)">GND</text>
<text x="495.8" y="214.2">INL+</text>
<text x="506.3" y="210.1" transform="rotate(-90 506.3 210.1)">HPVDD</text>
<text x="510.3" y="214.2">OUTL</text>
<text x="540.2" y="210.4">3.5</text>
<text x="544.4" y="210.4">mm</text>
<text x="549" y="210.4">headphones</text>
<text x="561.4" y="210.4">(front)</text>
<text x="566" y="215.4" transform="rotate(-90 566 215.4)">GND</text>
<text x="419.2" y="221.8">10uF</text>
<text x="419.7" y="216.8">C27</text>
<text x="433.9" y="217.9" transform="rotate(-90 433.9 217.9)">GND</text>
<text x="465.5" y="219.3">1uF</text>
<text x="495.8" y="216.8">INL-</text>
<text x="495.8" y="221.8">G0</text>
<text x="511.1" y="221.8">CPP</text>
<text x="419.9" y="226.9">Volume</text>
<text x="427.9" y="226.9">slider</text>
<text x="433.9" y="225.6" transform="rotate(-90 433.9 225.6)">GND</text>
<text x="434.4" y="226.9">(dual</text>
<text x="440.6" y="226.9">10k</text>
<text x="445.2" y="226.9">audio</text>
<text x="451.6" y="226.9">taper,</text>
<text x="458.2" y="226.9">in</text>
<text x="461.2" y="226.9">the</text>
<text x="465.3" y="226.9">case)</text>
<text x="487.3" y="225.6" transform="rotate(-90 487.3 225.6)">GND</text>
<text x="495.8" y="226.9">EN</text>
<text x="495.8" y="224.4">G1</text>
<text x="511" y="224.4">CPN</text>
<text x="431.8" y="228.3">VOL_R_W</text>
<text x="501.2" y="228.1" transform="rotate(-90 501.2 228.1)">SGND</text>
<text x="503.8" y="228.1" transform="rotate(-90 503.8 228.1)">PGND</text>
<text x="506.3" y="228.1" transform="rotate(-90 506.3 228.1)">HPVSS</text>
<text x="508.9" y="228.1" transform="rotate(-90 508.9 228.1)">EP</text>
<text x="500.9" y="238.4">GND</text>
<text x="515.9" y="237.1">PWR_FLAG</text>
<text x="517.1" y="239">#FLG06</text>
<text x="137.8" y="243.4">C24</text>
<text x="471.8" y="242.4">+4V5A</text>
<text x="484.5" y="242.4">+4V5A</text>
<text x="136.7" y="248.5">470pF</text>
<text x="473.7" y="249.8">C29</text>
<text x="486.4" y="249.8">C30</text>
<text x="511.8" y="249.8">C32</text>
<text x="524.5" y="249.8">C33</text>
<text x="137.8" y="253.6">R34</text>
<text x="472.9" y="254.9">2.2uF</text>
<text x="485.3" y="254.9">100nF</text>
<text x="511" y="254.9">2.2uF</text>
<text x="524.6" y="254.9">1uF</text>
<text x="539.3" y="253.6" transform="rotate(-90 539.3 253.6)">4.7k</text>
<text x="541.4" y="253.4" transform="rotate(-90 541.4 253.4)">R42</text>
<text x="137.3" y="258.7">100k</text>
<text x="472.9" y="262.5">GND</text>
<text x="485.6" y="262.5">GND</text>
<text x="511" y="262.5">GND</text>
<text x="536.4" y="262.5">GND</text>
<text x="59" y="268.8">C23</text>
<text x="94.6" y="268.8">R33</text>
<text x="134.7" y="268.8">+</text>
<text x="137.7" y="266.3">U6B</text>
<text x="59.1" y="273.9">1uF</text>
<text x="94.7" y="273.9">47k</text>
<text x="221.6" y="273.9">R36</text>
<text x="134.1" y="276.5">OPA2350UA</text>
<text x="221.7" y="279">10k</text>
<text x="36.4" y="285.3" transform="rotate(-90 36.4 285.3)">2.2k</text>
<text x="38.5" y="285.2" transform="rotate(-90 38.5 285.2)">R32</text>
<text x="221.5" y="286.6">U7B</text>
<text x="178.4" y="289.2">R35</text>
<text x="218.6" y="289.2">+</text>
<text x="33.5" y="294.2">GND</text>
<text x="178.5" y="294.2">10k</text>
<text x="217.9" y="296.8">OPA2350UA</text>
<text x="254.6" y="314.6">R37</text>
<text x="287.6" y="314.6">C25</text>
<text x="254.6" y="319.6">100</text>
<text x="287.1" y="319.6">10uF</text>
<text x="376.1" y="320.9">1/4&quot;</text>
<text x="381.9" y="320.9">TRS balanced</text>
<text x="387.4" y="318.4">J3</text>
<text x="396.3" y="320.9">out</text>
<text x="400.5" y="320.9">R</text>
<text x="323.4" y="328.8" transform="rotate(-90 323.4 328.8)">100k</text>
<text x="325.5" y="328.3" transform="rotate(-90 325.5 328.3)">R38</text>
<text x="254.6" y="334.9">R39</text>
<text x="287.6" y="334.9">C26</text>
<text x="254.6" y="340">100</text>
<text x="287.1" y="340">10uF</text>
<text x="320.5" y="337.4">GND</text>
<text x="341.2" y="349.1" transform="rotate(-90 341.2 349.1)">100k</text>
<text x="343.3" y="348.7" transform="rotate(-90 343.3 348.7)">R40</text>
<text x="217.8" y="356.7">+4V5A</text>
<text x="338.3" y="357.7">GND</text>
<text x="361.3" y="355.2">R41</text>
<text x="374.2" y="358.9" transform="rotate(-90 374.2 358.9)">GND</text>
<text x="55.2" y="363.1">+4V5A</text>
<text x="75.6" y="363.1">+4V5A</text>
<text x="362.5" y="360.3">0</text>
<text x="59" y="371.7">U6C</text>
<text x="79.3" y="371.7">U7C</text>
<text x="121.3" y="366.9">+4V5A</text>
<text x="134" y="366.9">+4V5A</text>
<text x="159.4" y="366.9">+4V5A</text>
<text x="221.8" y="367.6" transform="rotate(-90 221.8 367.6)">10k</text>
<text x="223.9" y="367.7" transform="rotate(-90 223.9 367.7)">R43</text>
<text x="59.3" y="375.1" transform="rotate(-90 59.3 375.1)">V+</text>
<text x="79.6" y="375.1" transform="rotate(-90 79.6 375.1)">V+</text>
<text x="123.1" y="374.2">C34</text>
<text x="135.8" y="374.2">C35</text>
<text x="161.2" y="374.2">C36</text>
<text x="234.9" y="374.2">C37</text>
<text x="247.6" y="374.2">C38</text>
<text x="55.4" y="381.9">OPA2350UA</text>
<text x="58.2" y="382.3" transform="rotate(-90 58.2 382.3)">4</text>
<text x="59.3" y="379.6" transform="rotate(-90 59.3 379.6)">V-</text>
<text x="75.7" y="381.9">OPA2350UA</text>
<text x="78.5" y="382.3" transform="rotate(-90 78.5 382.3)">4</text>
<text x="79.6" y="379.6" transform="rotate(-90 79.6 379.6)">V-</text>
<text x="122.1" y="379.3">100nF</text>
<text x="134.8" y="379.3">100nF</text>
<text x="160.8" y="379.3">10uF</text>
<text x="234.4" y="379.3">47uF</text>
<text x="246.5" y="379.3">100nF</text>
<text x="122.4" y="386.9">GND</text>
<text x="135.1" y="386.9">GND</text>
<text x="160.5" y="386.9">GND</text>
<text x="234.2" y="386.9">GND</text>
<text x="246.9" y="386.9">GND</text>
<text x="56.4" y="390.8">GND</text>
<text x="76.7" y="390.8">GND</text>
<text x="221.8" y="393" transform="rotate(-90 221.8 393)">10k</text>
<text x="223.9" y="393.1" transform="rotate(-90 223.9 393.1)">R44</text>
<text x="218.9" y="402.2">GND</text>
</g>
<g font-size="1.8" fill="#a90000">
<text x="132.6" y="107.7">3</text>
<text x="132.6" y="112.8">2</text>
<text x="145.3" y="110.2">1</text>
<text x="216.5" y="128">3</text>
<text x="229.2" y="130.6">1</text>
<text x="216.5" y="133.1">2</text>
<text x="391.7" y="166.1">R</text>
<text x="391.7" y="163.6">S</text>
<text x="391" y="168.7">RN</text>
<text x="391.2" y="173.7">TN</text>
<text x="391.8" y="171.2">T</text>
<text x="502.7" y="203.2" transform="rotate(-90 502.7 203.2)">14</text>
<text x="505.2" y="203.2" transform="rotate(-90 505.2 203.2)">12</text>
<text x="493.3" y="205.5">3</text>
<text x="493.3" y="208">4</text>
<text x="440.6" y="210.6">1</text>
<text x="440.6" y="213.1">2</text>
<text x="440.6" y="215.6">3</text>
<text x="493.3" y="215.6">1</text>
<text x="493.3" y="213.1">2</text>
<text x="515.6" y="213.1">16</text>
<text x="556.8" y="215.6">R</text>
<text x="556.8" y="213.1">S</text>
<text x="440.6" y="218.2">4</text>
<text x="440.6" y="220.7">5</text>
<text x="493.3" y="220.7">6</text>
<text x="556.9" y="218.2">T</text>
<text x="440.6" y="223.3">6</text>
<text x="492.7" y="225.8">13</text>
<text x="493.3" y="223.3">7</text>
<text x="500.1" y="231.2" transform="rotate(-90 500.1 231.2)">15</text>
<text x="502.7" y="231.2" transform="rotate(-90 502.7 231.2)">10</text>
<text x="505.2" y="230.6" transform="rotate(-90 505.2 230.6)">8</text>
<text x="507.7" y="231.2" transform="rotate(-90 507.7 231.2)">17</text>
<text x="132.6" y="267.7">5</text>
<text x="132.6" y="272.8">6</text>
<text x="145.3" y="270.3">7</text>
<text x="216.5" y="288">5</text>
<text x="216.5" y="293.1">6</text>
<text x="229.2" y="290.6">7</text>
<text x="391.7" y="323.6">S</text>
<text x="391" y="328.7">RN</text>
<text x="391.7" y="326.1">R</text>
<text x="391.2" y="333.8">TN</text>
<text x="391.8" y="331.2">T</text>
<text x="58.2" y="370.9" transform="rotate(-90 58.2 370.9)">8</text>
<text x="78.5" y="370.9" transform="rotate(-90 78.5 370.9)">8</text>
</g>
<g font-size="1.8" fill="#0f0f0f">
<text x="64.8" y="110.1">FL_IN</text>
<text x="102.9" y="112.7">FL_SUM</text>
<text x="186.7" y="133">INV_L</text>
<text x="232.4" y="155.9">HOT_L</text>
<text x="260.3" y="155.9">HOT_L_R</text>
<text x="260.3" y="176.2">COLD_L_R</text>
<text x="356.9" y="180">SLEEVE_L</text>
<text x="505.5" y="199">HPVDD</text>
<text x="438.1" y="205.4">VOL_L_W</text>
<text x="471.2" y="207.9">HP_R_IN</text>
<text x="516.2" y="208">5 PHONE_R</text>
<text x="250.2" y="210.5">COLD_L</text>
<text x="425.4" y="210.5">VOL_L_IN</text>
<text x="471.2" y="215.6">HP_L_IN</text>
<text x="146" y="218.1">COLD_R</text>
<text x="425.4" y="218.1">VOL_R_IN</text>
<text x="515.6" y="220.7">11 HP_CPP</text>
<text x="516.2" y="223.3">9 HP_CPN</text>
<text x="533.4" y="224.4">PHONE_L</text>
<text x="513.1" y="243.5">HPVSS</text>
<text x="129.5" y="261.3">VREF</text>
<text x="64.8" y="270.2">FR_IN</text>
<text x="102.9" y="272.7">FR_SUM</text>
<text x="186.7" y="293">INV_R</text>
<text x="232.4" y="315.9">HOT_R</text>
<text x="260.3" y="315.9">HOT_R_R</text>
<text x="260.3" y="336.2">COLD_R_R</text>
<text x="356.9" y="340">SLEEVE_R</text>
</g>
<g font-size="1.8" fill="#009600">
<text x="322.6" y="158.4">HOT_L_OUT</text>
<text x="340.4" y="181.3">COLD_L_OUT</text>
<text x="322.6" y="318.4">HOT_R_OUT</text>
<text x="340.4" y="341.3">COLD_R_OUT</text>
</g>
</svg>
